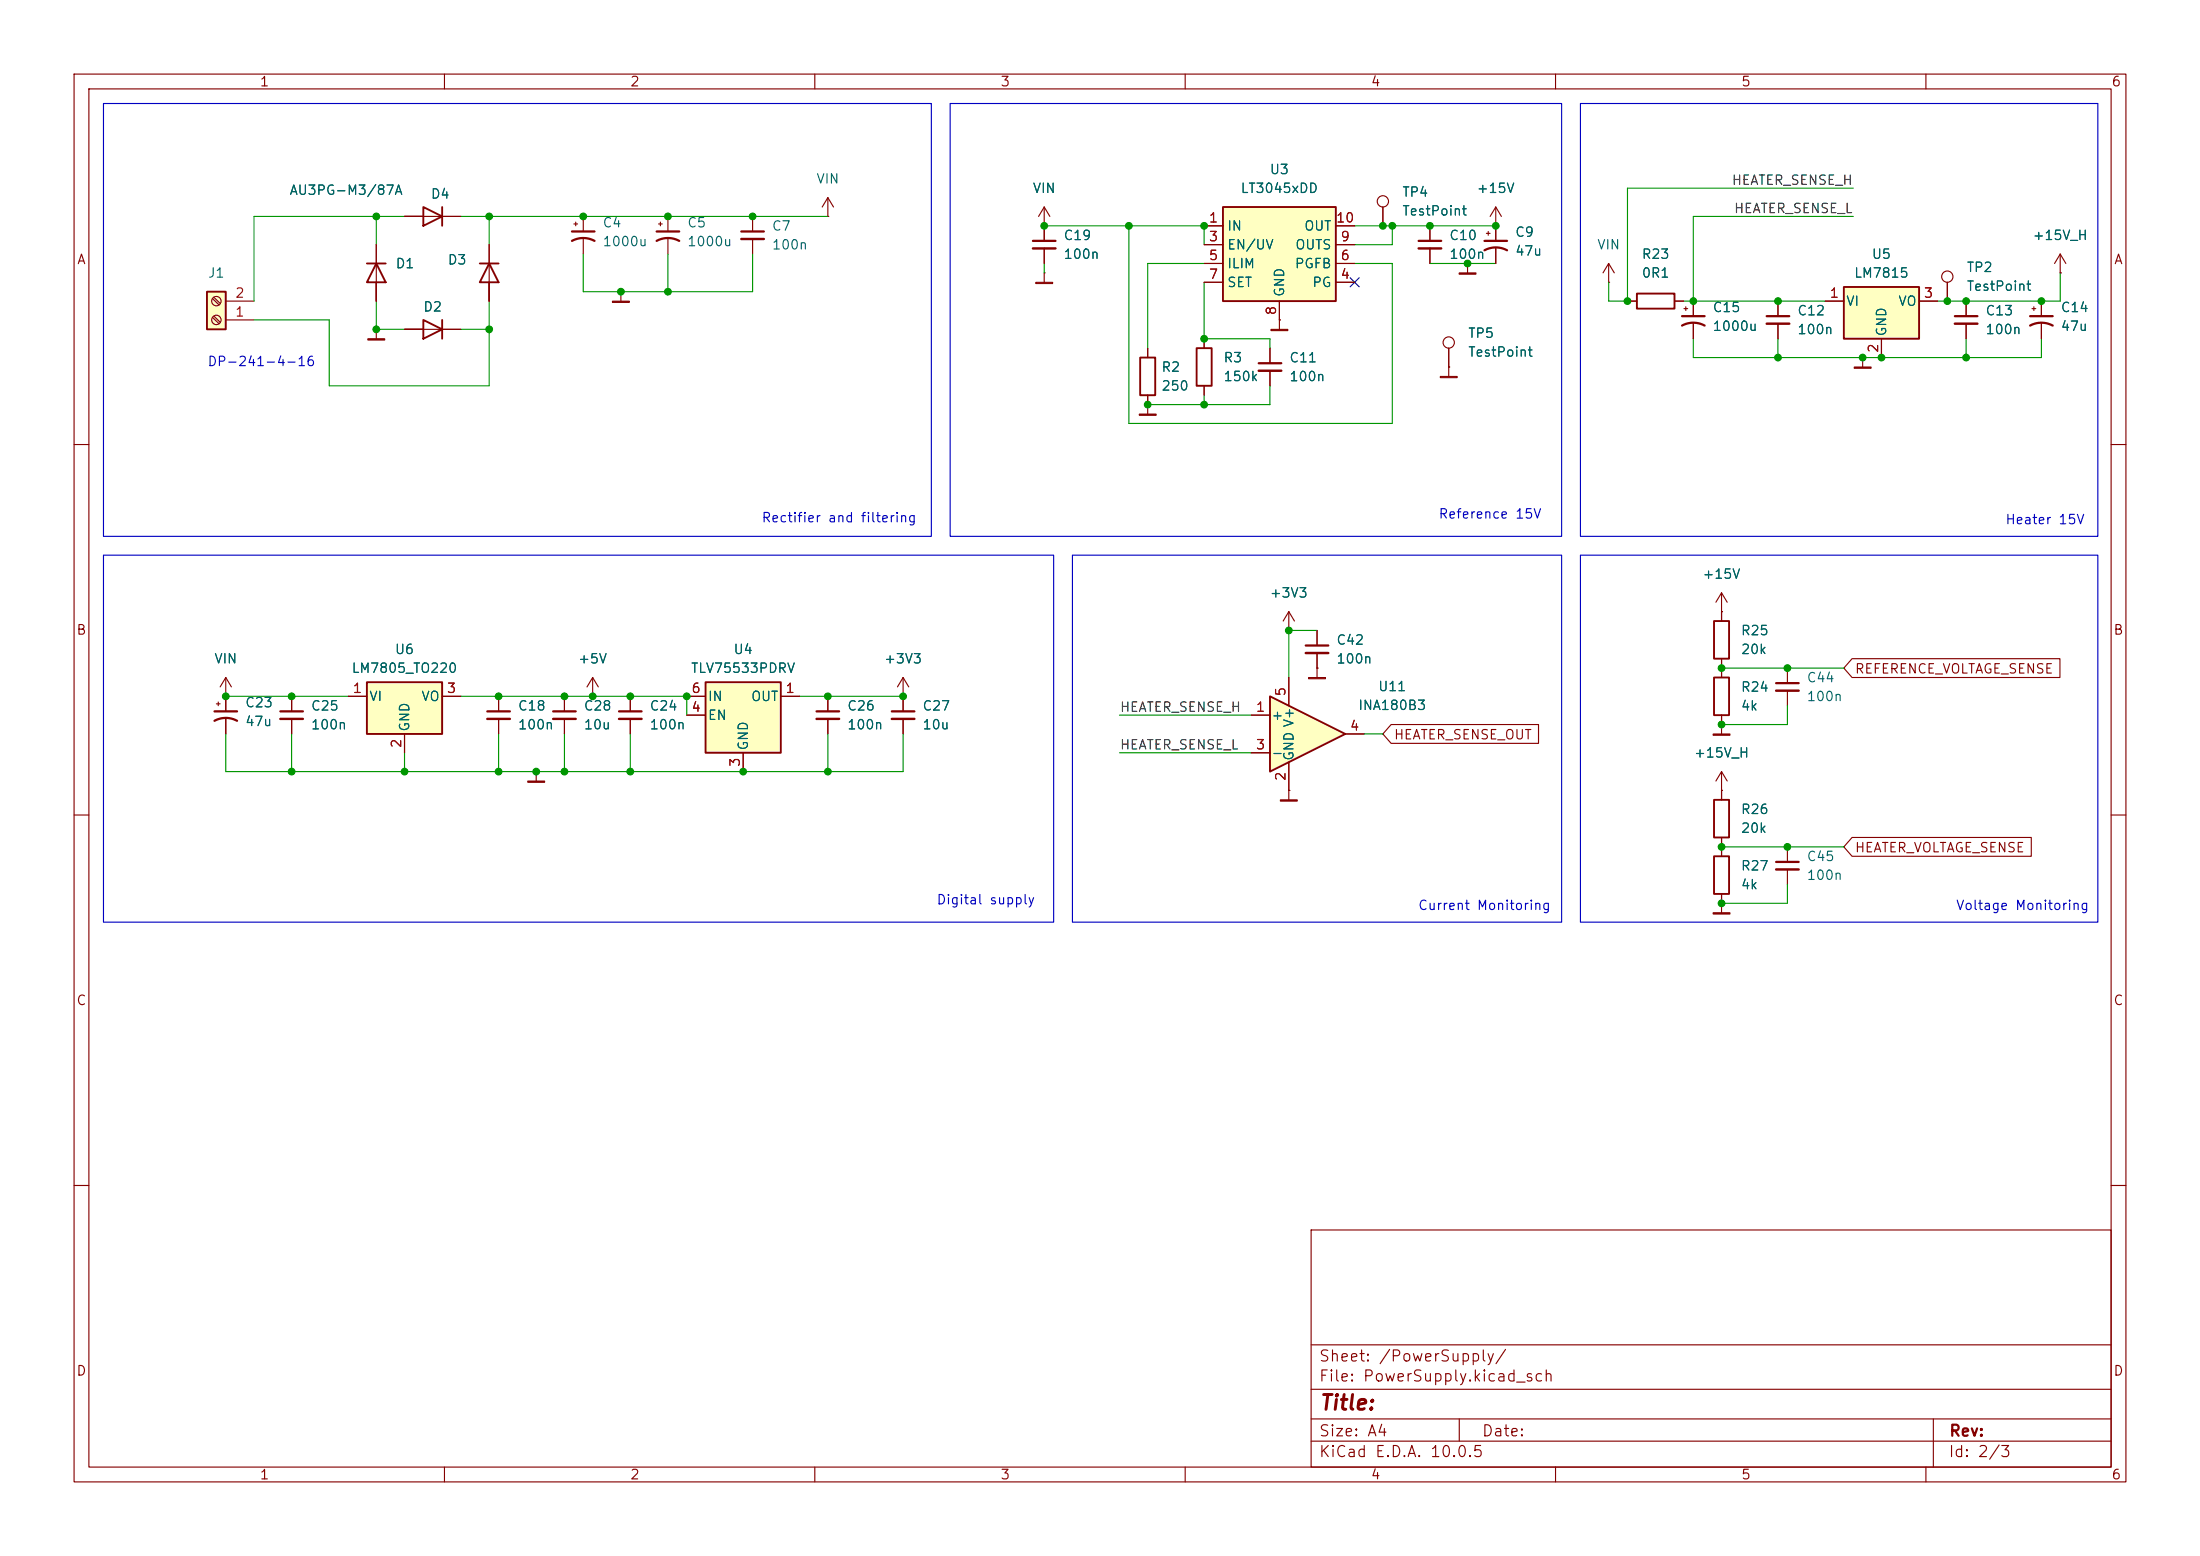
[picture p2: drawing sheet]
<svg xmlns="http://www.w3.org/2000/svg" width="297mm" height="210mm" viewBox="0 0 297 210" stroke-linecap="round" stroke-linejoin="round" font-family="sans-serif">
<g fill="none" stroke="#840000" stroke-width=".15">
<path d="M10 10h277v190h-277zM12 12h273v186h-273zM60 10v2M110 10v2M160 10v2M210 10v2M260 10v2M10 60h2M285 60h2M10 110h2M285 110h2M10 160h2"/>
<path d="M177 166h108v32h-108zM285 160h2M60 198v2M110 198v2M160 198v2M177 194.5h108M177 191.5h108M177 187.5h108M177 181.5h108M197 191.5v3M210 198v2M260 198v2"/>
<path d="M261 191.5v6.5"/>
</g>
<path d="M165.1 27.9h15.2v12.7h-15.2z" fill="#ffffc2"/>
<path d="M165.1 27.9h15.2v12.7h-15.2zM153.9 48.3h2.1v5h-2.1zM161.5 47h2.1v5.1h-2.1z" fill="none" stroke="#840000" stroke-width=".25"/>
<g fill="none" stroke="#840000" stroke-width=".15">
<path d="M141 36.8h.1M141 30.5v2M141 33.5v2.1M141 36.8v1.3M162.6 30.5h2.5M162.6 33h2.5M162.6 38.1h2.5M162.6 35.6h2.5M180.3 30.5h2.6M180.3 33h2.6M180.3 38.1h2.6M180.3 35.6h2.6"/>
<path d="M186.7 27.9v2.6M201.9 30.5h.1M201.9 27.9l-.7 1.3M201.9 27.9l.8 1.3M201.9 27.9v2.6M154.9 54.6h.1M154.9 47v1.3M154.9 53.3v2.6M162.6 45.7v1.3M162.6 52.1v1.2M172.7 40.6v2.6M67.3 94v2"/>
<path d="M67.3 97v2.1M76.2 94v2M76.2 97v2.1M80 94h.1M80 91.4l-.8 1.3M80 91.4l.8 1.3M80 91.4v2.6M121.9 94v2M121.9 97v2.1M72.4 104.1h.1M72.4 104.1v1.3"/>
<circle cx="186.7" cy="27.2" r=".76"/>
</g>
<path d="M139.4 32.5h3.1M65.8 96h3M74.7 96h3M120.4 96h3" fill="none" stroke="#840000" stroke-width=".3"/>
<path d="M139.4 33.5h3.1M65.8 97h3M74.7 97h3M120.4 97h3" fill="none" stroke="#840000" stroke-width=".33"/>
<g fill="#840000" stroke="#840000" stroke-width=".14">
<path d="M71.2 105.4h2.3v.2h-2.3z"/>
<path d="M139.8 38.1h2.3v.2h-2.3z"/>
<path d="M153.8 55.9h2.3v.2h-2.3z"/>
</g>
<path d="M95.2 92.1h10.2v9.5h-10.2z" fill="#ffffc2"/>
<path d="M64.8 35.6h2.5M66 35.6l1.3 2.5h-2.5zM95.2 92.1h10.2v9.5h-10.2zM231.4 83.8h2v5.1h-2zM231.4 91.4h2v5.1h-2zM231.4 115.6h2v5.1h-2zM231.4 108h2v5h-2z" fill="none" stroke="#840000" stroke-width=".25"/>
<g fill="none" stroke="#840000" stroke-width=".15">
<path d="M66 33v7.6M77.5 30.2h.5M77.7 30v.5M78.7 29.2v2M78.7 32.3v2M88.9 30.2h.5M89.2 30v.5M90.2 29.2v2M90.2 32.3v2M101.6 29.2v2M101.6 32.3v2M111.8 29.2h.1"/>
<path d="M111.8 26.7l-.8 1.2M111.8 26.7l.7 1.2M111.8 26.7v2.5M193 30.5v2M193 33.5v2.1M198.1 35.6h.1M198.1 35.6v1.2M200.7 31.5h.5M200.9 31.2v.6M201.9 30.5v2M201.9 33.5v2.1M171.4 47v2"/>
<path d="M171.4 50v2.1M172.7 43.2h.1M172.7 43.2v1.3M195.6 49.5h.1M195.6 47v3.8M92.7 94h2.5M92.7 96.5h2.5M105.4 94h2.5M177.8 90.2h.1M177.8 90.2v1.2M232.4 97.8h.1M232.4 82.6h.1"/>
<path d="M232.4 80v3.8M232.4 88.9v2.5M232.4 96.5v2.6M232.4 80l-.8 1.3M232.4 80l.8 1.3M241.3 90.2v2M241.3 93.2v2.1M100.3 101.6v2.5M232.4 106.7h.1M232.4 104.1v3.9M232.4 113v2.6M232.4 104.1l-.8 1.3"/>
<path d="M232.4 104.1l.8 1.3M241.3 114.3v2M241.3 117.3v2.1M232.4 121.9h.1M232.4 120.7v2.5"/>
<circle cx="195.6" cy="46.2" r=".76"/>
</g>
<path d="M77.2 32.5a3.2 3.2 0 0 1 3.1 0M77.2 31.2h3.1M88.6 32.5a3.2 3.2 0 0 1 3.1 0M88.6 31.2h3.1M100.1 31.2h3M191.5 32.5h3.1M200.4 33.8a3.2 3.2 0 0 1 3.1 0M200.4 32.5h3.1M169.9 49h3.1M239.8 92.2h3M239.8 116.3h3" fill="none" stroke="#840000" stroke-width=".3"/>
<path d="M100.1 32.3h3M191.5 33.5h3.1M169.9 50h3.1M239.8 93.2h3M239.8 117.3h3" fill="none" stroke="#840000" stroke-width=".33"/>
<g fill="#840000" stroke="#840000" stroke-width=".14">
<path d="M231.3 99.1h2.3v.1h-2.3z"/>
<path d="M231.3 123.2h2.3v.2h-2.3z"/>
<path d="M176.7 91.4h2.2v.2h-2.2z"/>
<path d="M197 36.8h2.3v.2h-2.3z"/>
<path d="M194.4 50.8h2.3v.2h-2.3z"/>
<path d="M171.6 44.5h2.3v.1h-2.3z"/>
</g>
<path d="M27.9 39.4h2.6v5.1h-2.6z" fill="#ffffc2"/>
<path d="M27.9 39.4h2.6v5.1h-2.6zM49.5 35.6h2.6M50.8 35.6l1.3 2.5h-2.6zM57.1 27.9l2.6 1.3-2.6 1.3zM59.7 27.9v2.6M57.1 43.2l2.6 1.3-2.6 1.2zM59.7 43.2v2.5" fill="none" stroke="#840000" stroke-width=".25"/>
<g fill="none" stroke="#840000" stroke-width=".15">
<path d="M50.8 33v7.6M54.6 29.2h7.6M83.8 39.4h.1M83.8 39.4v1.2M141 30.5h.1M141 27.9l-.8 1.3M141 27.9l.7 1.3M141 27.9v2.6M28.7 42.8l.9 .9M28.7 40.3l.9 .8M28.9 42.7l.8 .8M28.9 40.1l.8 .9"/>
<path d="M30.5 43.2h3.8M30.5 40.6h3.8M50.8 44.5h.1M50.8 44.5v1.2M54.6 44.5h7.6M29.2 95h.5M29.5 94.7v.6M30.5 94h.1M30.5 91.4l-.8 1.3M30.5 91.4l.7 1.3M30.5 91.4v4.6M30.5 97v2.1"/>
<path d="M39.4 94v2M39.4 97v2.1"/>
<circle cx="29.2" cy="40.6" r=".63"/>
<circle cx="29.2" cy="43.2" r=".63"/>
</g>
<g fill="#840000" stroke="#840000" stroke-width=".14">
<path d="M82.7 40.6h2.3v.2h-2.3z"/>
<path d="M49.7 45.7h2.2v.2h-2.2z"/>
</g>
<path d="M29 97.3a3.2 3.2 0 0 1 3 0M29 96h3M37.8 96h3.1" fill="none" stroke="#840000" stroke-width=".3"/>
<path d="M37.8 97h3.1" fill="none" stroke="#840000" stroke-width=".33"/>
<path d="M49.5 92.1h10.2v7h-10.2z" fill="#ffffc2"/>
<path d="M221 39.6h5.1v2.1h-5.1zM49.5 92.1h10.2v7h-10.2z" fill="none" stroke="#840000" stroke-width=".25"/>
<g fill="none" stroke="#840000" stroke-width=".15">
<path d="M217.2 38.1h.1M217.2 35.6l-.8 1.2M217.2 35.6l.7 1.2M217.2 35.6v2.5M219.7 40.6h1.3M226.1 40.6h1.2M227.3 41.7h.5M227.6 41.4v.5M228.6 40.6v2.1M228.6 43.7v2M240 40.6v2.1M240 43.7v2"/>
<path d="M251.5 48.3h.1M251.5 48.3v1.2M47 94h2.5M54.6 99.1v2.5M59.7 94h2.5M85.1 94v2M85.1 97v2.1M111.8 94v2M111.8 97v2.1M121.9 94h.1M121.9 91.4l-.7 1.3M121.9 91.4l.8 1.3"/>
<path d="M121.9 91.4v2.6M177.8 85.1v2M177.8 88.1v2.1"/>
</g>
<path d="M227.1 43.9a3.2 3.2 0 0 1 3 0M227.1 42.7h3M238.5 42.7h3.1M83.6 96h3M110.2 96h3.1M176.3 87.1h3" fill="none" stroke="#840000" stroke-width=".3"/>
<path d="M238.5 43.7h3.1M83.6 97h3M110.2 97h3.1M176.3 88.1h3" fill="none" stroke="#840000" stroke-width=".33"/>
<path d="M250.3 49.5h2.3v.2h-2.3z" fill="#840000" stroke="#840000" stroke-width=".14"/>
<path d="M248.9 38.7h10.2v7h-10.2z" fill="#ffffc2"/>
<path d="M248.9 38.7h10.2v7h-10.2z" fill="none" stroke="#840000" stroke-width=".25"/>
<g fill="none" stroke="#840000" stroke-width=".15">
<path d="M262.9 38.1v2.5M278.1 36.8h.1M278.1 34.3l-.7 1.3M278.1 34.3l.8 1.3M278.1 34.3v2.5M246.4 40.6h2.5M254 45.7v2.6M259.1 40.6h2.5M265.4 40.6v2.1M265.4 43.7v2M274.3 41.7h.5M274.6 41.4v.5"/>
<path d="M275.6 40.6v2.1M275.6 43.7v2M174 106.7h.1M174 106.7v1.3"/>
<circle cx="262.9" cy="37.3" r=".76"/>
</g>
<path d="M263.9 42.7h3.1M274.1 43.9a3.2 3.2 0 0 1 3 0M274.1 42.7h3" fill="none" stroke="#840000" stroke-width=".3"/>
<path d="M263.9 43.7h3.1" fill="none" stroke="#840000" stroke-width=".33"/>
<path d="M172.8 108h2.3v.1h-2.3z" fill="#840000" stroke="#840000" stroke-width=".14"/>
<path d="M171.4 94l10.2 5.1-10.2 5z" fill="#ffffc2"/>
<path d="M171.4 94l10.2 5.1-10.2 5z" fill="none" stroke="#840000" stroke-width=".25"/>
<g fill="none" stroke="#840000" stroke-width=".15">
<path d="M50.8 33v2.6M50.8 38.1v2.5M54.6 29.2h2.5M59.7 29.2h2.5M66 33v2.6M66 38.1v2.5M141 30.5h.1M141 30.5v2M141 33.5v2.1M162.6 30.5h2.5M162.6 33h2.5M162.6 38.1h2.5"/>
<path d="M162.6 35.6h2.5M180.3 30.5h2.6M180.3 33h2.6M180.3 38.1h2.6M180.3 35.6h2.6M186.7 27.9v2.6M193 30.5v2M193 33.5v2.1M198.1 35.6h.1M201.9 30.5h.1M201.9 30.5v2M201.9 33.5v2.1"/>
<path d="M262.9 38.1v2.5M278.1 36.8h.1M50.8 44.5h.1M54.6 44.5h2.5M59.7 44.5h2.5M154.9 54.6h.1M154.9 47v1.3M154.9 53.3v1.3M162.6 45.7v1.3M162.6 52.1v1.2M171.4 47v2M171.4 50v2.1"/>
<path d="M172.7 43.2h.1M172.7 40.6v2.6M195.6 49.5h.1M195.6 47v2.5M219.7 40.6h1.3M226.1 40.6h1.2M228.6 40.6v2.1M228.6 43.7v2M240 40.6v2.1M240 43.7v2M246.4 40.6h2.5M251.5 48.3h.1"/>
<path d="M254 45.7v2.6M259.1 40.6h2.5M265.4 40.6v2.1M265.4 43.7v2M275.6 40.6v2.1M275.6 43.7v2M30.5 94h.1M30.5 94v2M30.5 97v2.1M39.4 94v2M39.4 97v2.1M47 94h2.5"/>
<path d="M54.6 99.1v2.5M59.7 94h2.5M67.3 94v2M67.3 97v2.1M76.2 94v2M76.2 97v2.1M80 94h.1M85.1 94v2M85.1 97v2.1M92.7 96.5h2.5M92.7 94h2.5M105.4 94h2.5"/>
<path d="M111.8 94v2M111.8 97v2.1M121.9 94h.1M121.9 94v2M121.9 97v2.1M168.9 96.5h2.5M174 85.1h.1M174 82.6v2.5M174 91.4v3.9M174 82.6l-.8 1.2M174 82.6l.8 1.2M177.8 90.2h.1"/>
<path d="M177.8 85.1v2M177.8 88.1v2.1M181.6 99.1h2.5M187.8 97.8h19.9v2.5h-19.9l-1.1-1.2zM232.4 82.6h.1M232.4 97.8h.1M232.4 82.6v1.2M232.4 88.9v2.5M232.4 96.5v1.3M250 88.9h28.1v2.5h-28.1l-1.1-1.2zM100.3 101.6v2.5M168.9 101.6h2.5"/>
<path d="M174 106.7h.1M174 102.9v3.8M232.4 106.7h.1M232.4 106.7v1.3M232.4 113v2.6M250 113h24.2v2.6h-24.2l-1.1-1.3zM232.4 121.9h.1M232.4 120.7v1.2"/>
</g>
<g fill="none" stroke="#009600" stroke-width=".15">
<path d="M50.8 29.2v3.8M54.6 29.2h-20.3v11.4M62.2 29.2h49.6M66 29.2v3.8M78.7 34.3v5.1h22.9v-5.1M90.2 34.3v5.1M141 30.5h21.6v2.5M141 35.6v1.2M152.4 30.5v26.7h35.6v-21.6h-5.1M162.6 38.1v7.6h8.8v1.3M162.6 35.6h-7.7v11.4M182.9 30.5h19"/>
<path d="M188 30.5v2.5h-5.1M193 35.6h8.9M250.2 25.4h-30.5v15.2h-2.5v-2.5M250.2 29.2h-21.6v11.4M278.1 36.8v3.8h-16.5M50.8 40.6v3.9h3.8M62.2 44.5h3.8M66 40.6v11.5h-21.6v-8.9h-10.1M162.6 53.3v1.3M171.4 52.1v2.5h-16.5M227.3 40.6h19.1M228.6 45.7v2.6h47v-2.6"/>
<path d="M240 45.7v2.6M265.4 45.7v2.6M30.5 94h16.5M30.5 99.1v5h91.4v-5M39.4 99.1v5M62.2 94h30.5v2.5M67.3 99.1v5M76.2 99.1v5M85.1 99.1v5M107.9 94h14M111.8 99.1v5M151.1 96.5h17.8"/>
<path d="M177.8 85.1h-3.8v6.3M184.1 99.1h2.6M232.4 90.2h16.5M241.3 95.3v2.5h-8.9M54.6 101.6v2.5M151.1 101.6h17.8M232.4 114.3h16.5M241.3 119.4v2.5h-8.9"/>
</g>
<path d="M182.3 37.5l1.2 1.2M183.5 37.5l-1.2 1.2" fill="none" stroke="#000084" stroke-width=".15"/>
<path d="M14 14h111.7v58.4h-111.7zM128.3 14h82.5v58.4h-82.5zM213.4 14h69.8v58.4h-69.8zM14 74.9h128.2v49.6h-128.2zM144.8 74.9h66v49.6h-66zM213.4 74.9h69.8v49.6h-69.8z" fill="none" stroke="#0000c2" stroke-width=".15"/>
<g fill="#009600" stroke="#009600" stroke-width=".14">
<circle cx="228.6" cy="40.6" r=".46"/>
<circle cx="219.7" cy="40.6" r=".46"/>
<circle cx="262.9" cy="40.6" r=".46"/>
<circle cx="265.4" cy="40.6" r=".46"/>
<circle cx="275.6" cy="40.6" r=".46"/>
<circle cx="240" cy="40.6" r=".46"/>
<circle cx="154.9" cy="54.6" r=".46"/>
<circle cx="162.6" cy="54.6" r=".46"/>
<circle cx="162.6" cy="45.7" r=".46"/>
<circle cx="174" cy="85.1" r=".46"/>
<circle cx="241.3" cy="90.2" r=".46"/>
<circle cx="265.4" cy="48.3" r=".46"/>
<circle cx="240" cy="48.3" r=".46"/>
<circle cx="254" cy="48.3" r=".46"/>
<circle cx="251.5" cy="48.3" r=".46"/>
<circle cx="232.4" cy="97.8" r=".46"/>
<circle cx="232.4" cy="90.2" r=".46"/>
<circle cx="232.4" cy="114.3" r=".46"/>
<circle cx="232.4" cy="121.9" r=".46"/>
<circle cx="241.3" cy="114.3" r=".46"/>
<circle cx="152.4" cy="30.5" r=".46"/>
<circle cx="162.6" cy="30.5" r=".46"/>
<circle cx="121.9" cy="94" r=".46"/>
<circle cx="76.2" cy="104.1" r=".46"/>
<circle cx="67.3" cy="104.1" r=".46"/>
<circle cx="72.4" cy="104.1" r=".46"/>
<circle cx="30.5" cy="94" r=".46"/>
<circle cx="39.4" cy="104.1" r=".46"/>
<circle cx="39.4" cy="94" r=".46"/>
<circle cx="54.6" cy="104.1" r=".46"/>
<circle cx="50.8" cy="29.2" r=".46"/>
<circle cx="50.8" cy="44.5" r=".46"/>
<circle cx="66" cy="29.2" r=".46"/>
<circle cx="78.7" cy="29.2" r=".46"/>
<circle cx="66" cy="44.5" r=".46"/>
<circle cx="83.8" cy="39.4" r=".46"/>
<circle cx="141" cy="30.5" r=".46"/>
<circle cx="90.2" cy="39.4" r=".46"/>
<circle cx="90.2" cy="29.2" r=".46"/>
<circle cx="101.6" cy="29.2" r=".46"/>
<circle cx="111.8" cy="94" r=".46"/>
<circle cx="100.3" cy="104.1" r=".46"/>
<circle cx="111.8" cy="104.1" r=".46"/>
<circle cx="80" cy="94" r=".46"/>
<circle cx="92.7" cy="94" r=".46"/>
<circle cx="85.1" cy="104.1" r=".46"/>
<circle cx="85.1" cy="94" r=".46"/>
<circle cx="76.2" cy="94" r=".46"/>
<circle cx="67.3" cy="94" r=".46"/>
<circle cx="198.1" cy="35.6" r=".46"/>
<circle cx="201.9" cy="30.5" r=".46"/>
<circle cx="186.7" cy="30.5" r=".46"/>
<circle cx="193" cy="30.5" r=".46"/>
<circle cx="188" cy="30.5" r=".46"/>
</g>
<text font-size="2" fill="#840000" x="178" y="190.8">Title:</text>
<g font-size="1.5" fill="#840000">
<text x="178" y="184.1">Sheet: /PowerSupply/</text>
<text x="178" y="186.8">File: PowerSupply.kicad_sch</text>
<text x="178" y="197">KiCad E.D.A. 10.0.5</text>
<text x="178" y="194.2">Size: A4</text>
<text x="200" y="194.2">Date:</text>
<text x="263" y="197">Id: 2/3</text>
<text x="263" y="194.2">Rev:</text>
</g>
<g font-size="1.3" fill="#840000">
<text x="35" y="12">1</text>
<text x="85" y="12">2</text>
<text x="135" y="12">3</text>
<text x="185" y="12">4</text>
<text x="235" y="12">5</text>
<text x="285" y="12">6</text>
<text x="10.3" y="36">A</text>
<text x="285.3" y="36">A</text>
<text x="10.2" y="86">B</text>
<text x="285.2" y="86">B</text>
<text x="250.3" y="91.2">REFERENCE_VOLTAGE_SENSE</text>
<text x="188.1" y="100.1">HEATER_SENSE_OUT</text>
<text x="250.3" y="115.4">HEATER_VOLTAGE_SENSE</text>
<text x="10.2" y="136">C</text>
<text x="285.2" y="136">C</text>
<text x="10.2" y="186">D</text>
<text x="285.2" y="186">D</text>
<text x="35" y="200">1</text>
<text x="85" y="200">2</text>
<text x="135" y="200">3</text>
<text x="185" y="200">4</text>
<text x="235" y="200">5</text>
<text x="285" y="200">6</text>
</g>
<g font-size="1.3" fill="#006464">
<text x="171.3" y="23.8">U3</text>
<text x="39" y="26.6">AU3PG-M3/87A</text>
<text x="58.1" y="27.1">D4</text>
<text x="110.1" y="25.1">VIN</text>
<text x="139.3" y="26.4">VIN</text>
<text x="167.4" y="26.4">LT3045xDD</text>
<text x="189.2" y="26.9">TP4</text>
<text x="189.2" y="29.4">TestPoint</text>
<text x="199.3" y="26.4">+15V</text>
<text x="81.3" y="31">C4</text>
<text x="81.3" y="33.6">1000u</text>
<text x="92.7" y="31">C5</text>
<text x="92.7" y="33.6">1000u</text>
<text x="104.1" y="31.4">C7</text>
<text x="104.1" y="34">100n</text>
<text x="143.5" y="32.7">C19</text>
<text x="143.5" y="35.3">100n</text>
<text x="165.6" y="31.4">IN</text>
<text x="165.6" y="34">EN/UV</text>
<text x="174.8" y="34">OUTS</text>
<text x="176" y="31.4">OUT</text>
<text x="195.6" y="32.7">C10</text>
<text x="195.6" y="35.3">100n</text>
<text x="204.5" y="32.3">C9</text>
<text x="204.5" y="34.8">47u</text>
<text x="215.5" y="34">VIN</text>
<text x="221.5" y="35.3">R23</text>
<text x="252.6" y="35.3">U5</text>
<text x="274.3" y="32.7">+15V_H</text>
<text x="28" y="37.8">J1</text>
<text x="53.3" y="36.5">D1</text>
<text x="60.4" y="36">D3</text>
<text x="165.6" y="36.5">ILIM</text>
<text x="165.6" y="39.1">SET</text>
<text x="173.7" y="40.2" transform="rotate(-90 173.7 40.2)">GND</text>
<text x="174.7" y="36.5">PGFB</text>
<text x="177.1" y="39.1">PG</text>
<text x="221.5" y="37.8">0R1</text>
<text x="249.1" y="41.6">VI</text>
<text x="250.2" y="37.8">LM7815</text>
<text x="256.2" y="41.6">VO</text>
<text x="265.4" y="37">TP2</text>
<text x="265.4" y="39.6">TestPoint</text>
<text x="57.1" y="42.4">D2</text>
<text x="198.1" y="45.9">TP5</text>
<text x="231.1" y="42.4">C15</text>
<text x="231.1" y="45">1000u</text>
<text x="242.6" y="42.9">C12</text>
<text x="242.6" y="45.4">100n</text>
<text x="255" y="45.5" transform="rotate(-90 255 45.5)">GND</text>
<text x="268" y="42.9">C13</text>
<text x="268" y="45.4">100n</text>
<text x="278.1" y="42.4">C14</text>
<text x="278.1" y="45">47u</text>
<text x="156.7" y="50.5">R2</text>
<text x="156.7" y="53">250</text>
<text x="165.1" y="49.2">R3</text>
<text x="165.1" y="51.8">150k</text>
<text x="174" y="49.2">C11</text>
<text x="174" y="51.8">100n</text>
<text x="198.1" y="48.5">TestPoint</text>
<text x="171.3" y="81">+3V3</text>
<text x="229.7" y="78.4">+15V</text>
<text x="28.8" y="89.9">VIN</text>
<text x="53.2" y="88.6">U6</text>
<text x="77.9" y="89.9">+5V</text>
<text x="98.9" y="88.6">U4</text>
<text x="119.3" y="89.9">+3V3</text>
<text x="180.3" y="87.3">C42</text>
<text x="180.3" y="89.9">100n</text>
<text x="234.9" y="86.1">R25</text>
<text x="234.9" y="88.6">20k</text>
<text x="33" y="95.8">C23</text>
<text x="47.4" y="91.1">LM7805_TO220</text>
<text x="49.8" y="94.9">VI</text>
<text x="56.8" y="94.9">VO</text>
<text x="93.2" y="91.1">TLV75533PDRV</text>
<text x="95.5" y="94.9">IN</text>
<text x="101.3" y="94.9">OUT</text>
<text x="186" y="93.6">U11</text>
<text x="234.9" y="93.7">R24</text>
<text x="243.8" y="92.4">C44</text>
<text x="243.8" y="94.9">100n</text>
<text x="33" y="98.3">47u</text>
<text x="41.9" y="96.2">C25</text>
<text x="41.9" y="98.8">100n</text>
<text x="55.6" y="98.8" transform="rotate(-90 55.6 98.8)">GND</text>
<text x="69.8" y="96.2">C18</text>
<text x="69.8" y="98.8">100n</text>
<text x="78.7" y="96.2">C28</text>
<text x="78.7" y="98.8">10u</text>
<text x="87.6" y="96.2">C24</text>
<text x="87.6" y="98.8">100n</text>
<text x="95.5" y="97.5">EN</text>
<text x="101.3" y="101.4" transform="rotate(-90 101.3 101.4)">GND</text>
<text x="114.3" y="96.2">C26</text>
<text x="114.3" y="98.8">100n</text>
<text x="124.4" y="96.2">C27</text>
<text x="124.4" y="98.8">10u</text>
<text x="171.6" y="97.5">+</text>
<text x="183.3" y="96.1">INA180B3</text>
<text x="234.9" y="96.2">4k</text>
<text x="171.6" y="102.6">-</text>
<text x="175" y="102.8" transform="rotate(-90 175 102.8)">GND V+</text>
<text x="228.6" y="102.6">+15V_H</text>
<text x="234.9" y="110.2">R26</text>
<text x="234.9" y="112.7">20k</text>
<text x="234.9" y="117.8">R27</text>
<text x="243.8" y="116.5">C45</text>
<text x="243.8" y="119.1">100n</text>
<text x="234.9" y="120.3">4k</text>
</g>
<g font-size="1.3" fill="#0f0f0f">
<text x="233.7" y="25.3">HEATER_SENSE_H</text>
<text x="234" y="29.1">HEATER_SENSE_L</text>
<text x="151.1" y="96.4">HEATER_SENSE_H</text>
<text x="151.1" y="101.5">HEATER_SENSE_L</text>
</g>
<g font-size="1.3" fill="#a90000">
<text x="163.1" y="30.3">1</text>
<text x="163.1" y="32.9">3</text>
<text x="163.1" y="35.4">5</text>
<text x="180.3" y="30.3">10</text>
<text x="180.9" y="35.4">6</text>
<text x="180.9" y="32.9">9</text>
<text x="31.7" y="40.5">2</text>
<text x="163.1" y="38">7</text>
<text x="180.9" y="38">4</text>
<text x="246.9" y="40.5">1</text>
<text x="259.6" y="40.5">3</text>
<text x="31.7" y="43">1</text>
<text x="172.6" y="42.6" transform="rotate(-90 172.6 42.6)">8</text>
<text x="253.9" y="47.7" transform="rotate(-90 253.9 47.7)">2</text>
<text x="47.5" y="93.8">1</text>
<text x="60.2" y="93.8">3</text>
<text x="93.2" y="93.8">6</text>
<text x="105.9" y="93.8">1</text>
<text x="173.9" y="94.1" transform="rotate(-90 173.9 94.1)">5</text>
<text x="54.5" y="101.1" transform="rotate(-90 54.5 101.1)">2</text>
<text x="93.2" y="96.4">4</text>
<text x="169.4" y="96.4">1</text>
<text x="169.4" y="101.5">3</text>
<text x="182.1" y="98.9">4</text>
<text x="100.2" y="103.6" transform="rotate(-90 100.2 103.6)">3</text>
<text x="173.9" y="105.5" transform="rotate(-90 173.9 105.5)">2</text>
</g>
<g font-size="1.3" fill="#0000c2">
<text x="27.9" y="49.7">DP-241-4-16</text>
<text x="102.7" y="70.8">Rectifier and filtering</text>
<text x="194.1" y="70.3">Reference 15V</text>
<text x="270.6" y="71.1">Heater 15V</text>
<text x="126.3" y="122.4">Digital supply</text>
<text x="191.4" y="123.1">Current Monitoring</text>
<text x="264" y="123.1">Voltage Monitoring</text>
</g>
</svg>
